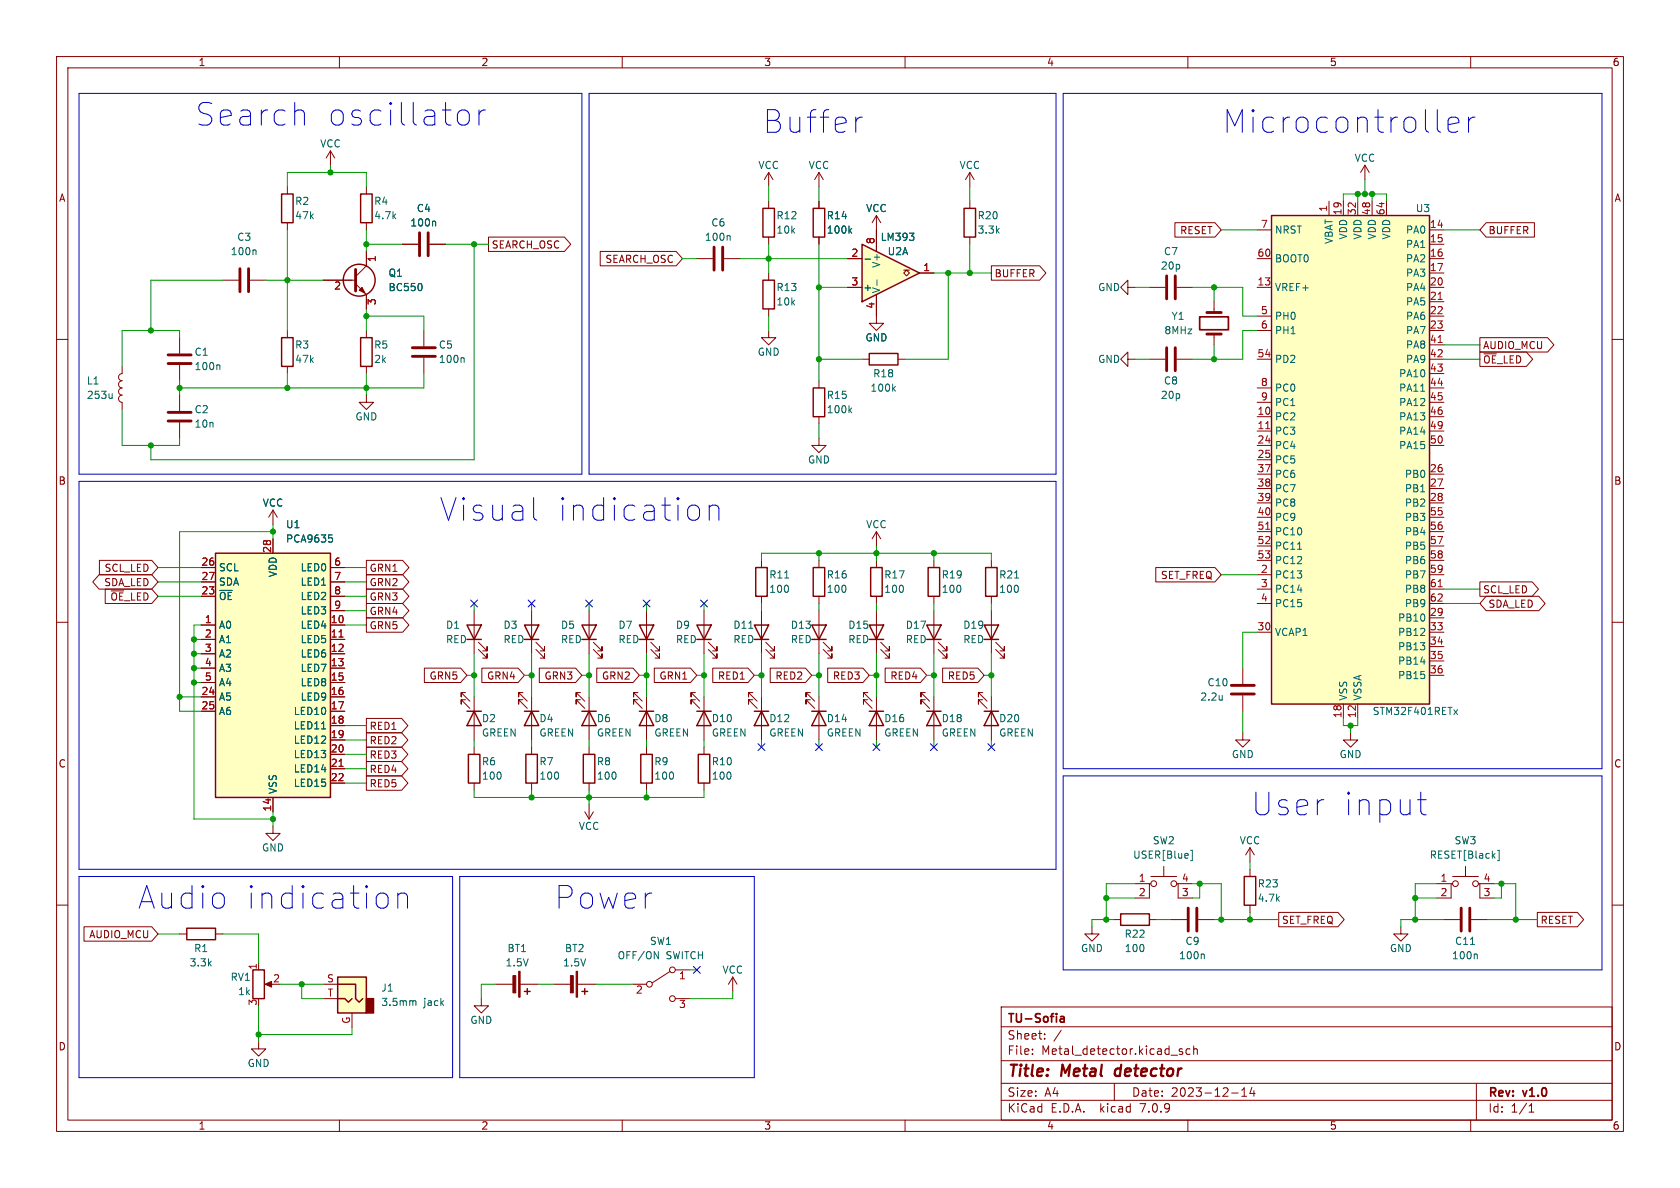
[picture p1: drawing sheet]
<svg xmlns="http://www.w3.org/2000/svg" width="297mm" height="210mm" viewBox="0 0 297 210" stroke-linecap="round" stroke-linejoin="round" font-family="sans-serif">
<g fill="none" stroke="#840000" stroke-width=".18">
<path d="M10 10h277v190h-277zM12 12h273v186h-273zM60 10v2M110 10v2M160 10v2M210 10v2M260 10v2M58.4 26.7l-.7 1.2M58.4 26.7v2.5M58.4 26.7l.8 1.2M144.8 35.6v1.2M154.9 38.1l-.7 1.3"/>
<path d="M154.9 38.1v6.4M154.9 38.1l.8 1.3M171.4 30.5l-.7 1.3M171.4 30.5v2.5M171.4 35.6v1.2M171.4 30.5l.8 1.3M10 60h2M31.7 59.7v2.8M39.4 49.5h2.8M44.2 49.5h2.8M50.8 58.4v1.3M57.1 49.5h5.8"/>
<path d="M62.9 50.2l1.9 1.9v2.5M64.8 44.5v2.5l-1.9 1.9M64.8 58.4v1.3M74.9 58.4v2.8M135.9 58.4v1.3h1.3l-1.3 1.3-1.3-1.3h1.3M144.8 41.9v1.3M154.9 52.1v5.1h1.3l-1.3 1.2-1.2-1.2h1.2M171.4 41.9v1.3M199.4 50.8v-1.3l-1.3 1.3 1.3 1.3v-1.3h1.3M203.2 50.8h2.8M208 50.8h2.8M214.6 53.3v1.9"/>
<path d="M214.6 59.1v1.9M285 60h2M21.6 64.8v1.2a.64 .64 0 0 0-.6 .7 .64 .64 0 0 0 .6 .6 .64 .64 0 0 0-.6 .6 .64 .64 0 0 0 .6 .7 .64 .64 0 0 0-.6 .6 .64 .64 0 0 0 .6 .7 .64 .64 0 0 0-.6 .6 .64 .64 0 0 0 .6 .6v1.3M31.7 64.5v2.8M31.7 69.9v2.7M31.7 74.7v2.8M50.8 64.8v1.2M64.8 69.9v1.2h1.2l-1.2 1.3-1.3-1.3h1.3M64.8 64.8v1.2M74.9 63.2v2.8M144.8 77.5v1.2h1.2l-1.2 1.3-1.3-1.3h1.3M144.8 67.3v1.3"/>
<path d="M144.8 73.7v1.2M152.4 63.5h1.3M158.7 63.5h1.3M199.4 63.5v-1.3l-1.3 1.3 1.3 1.3v-1.3h1.3M203.2 63.5h2.8M208 63.5h2.8M134.6 99.1v1.2M144.8 99.1v1.2M154.9 94v2.5M154.9 99.1v1.2M154.9 94l-.7 1.3M154.9 94l.8 1.3"/>
<path d="M165.1 99.1v1.2M175.3 99.1v1.2M10 110h2M83.8 108v7.6M84.6 114.8l1.5 1.5v-.7v.7h-.8M84.6 113.5l1.5 1.6v-.8v.8h-.8M104.1 108v7.6M104.9 114.8l1.5 1.5v-.7v.7h-.7M104.9 113.5l1.5 1.6v-.8v.8h-.7M114.3 108v7.6M115.1 114.8l1.5 1.5v-.7v.7h-.8M115.1 113.5l1.5 1.6v-.8v.8h-.8"/>
<path d="M124.5 108v7.6M125.2 114.8l1.5 1.5v-.7v.7h-.7M125.2 113.5l1.5 1.6v-.8v.8h-.7M134.6 105.4v1.3M134.6 108v7.6M135.4 114.8l1.5 1.5v-.7v.7h-.8M135.4 113.5l1.5 1.6v-.8v.8h-.8M144.8 105.4v1.3M144.8 108v7.6M145.5 114.8l1.6 1.5v-.7v.7h-.8M145.5 113.5l1.6 1.6v-.8v.8h-.8M154.9 105.4v1.3"/>
<path d="M154.9 108v7.6M155.7 114.8l1.5 1.5v-.7v.7h-.7M155.7 113.5l1.5 1.6v-.8v.8h-.7M165.1 105.4v1.3M165.1 108v7.6M165.9 114.8l1.5 1.5v-.7v.7h-.8M165.9 113.5l1.5 1.6v-.8v.8h-.8M175.3 105.4v1.3M175.3 108v7.6M176 114.8l1.5 1.5v-.7v.7h-.7M176 113.5l1.5 1.6v-.8v.8h-.7M219.7 118.1v2.8"/>
<path d="M285 110h2M82.3 122.4h-.8v.8v-.8l1.6 1.6M82.3 123.7h-.8v.8v-.8l1.6 1.5M83.8 123.2v7.6M83.8 132.1v1.3M83.8 138.4v1.3M92.5 122.4h-.8v.8v-.8l1.5 1.6M92.5 123.7h-.8v.8v-.8l1.5 1.5M94 123.2v7.6M94 132.1v1.3M94 138.4v1.3M102.6 122.4h-.7v.8v-.8l1.5 1.6"/>
<path d="M102.6 123.7h-.7v.8v-.8l1.5 1.5M104.1 123.2v7.6M104.1 132.1v1.3M104.1 138.4v1.3M112.8 122.4h-.8v.8v-.8l1.5 1.6M112.8 123.7h-.8v.8v-.8l1.5 1.5M114.3 123.2v7.6M122.9 122.4h-.7v.8v-.8l1.5 1.6M122.9 123.7h-.7v.8v-.8l1.5 1.5M124.5 123.2v7.6M133.1 122.4h-.8v.8v-.8l1.6 1.6M133.1 123.7h-.8v.8v-.8l1.6 1.5"/>
<path d="M134.6 123.2v7.6M153.4 122.4h-.7v.8v-.8l1.5 1.6M153.4 123.7h-.7v.8v-.8l1.5 1.5M154.9 123.2v7.6M163.6 122.4h-.8v.8v-.8l1.5 1.6M163.6 123.7h-.8v.8v-.8l1.5 1.5M165.1 123.2v7.6M173.7 122.4h-.7v.8v-.8l1.5 1.6M173.7 123.7h-.7v.8v-.8l1.5 1.5M175.3 123.2v7.6M219.7 129.5v1.3h1.3l-1.3 1.3-1.3-1.3h1.3M219.7 122.9v2.8"/>
<path d="M238.8 129.5v1.3h1.2l-1.2 1.3-1.3-1.3h1.3M10 160h2M200.7 156.2h2.5M203.5 156.2h-.3v2.6h-2.5M203.5 154.9h4.5M205.7 153.2v1.7M208 156.2h.3v2.6h2.5M208.3 156.2h2.5M285 160h2M31.7 165.1h1.3M38.1 165.1h1.3M45.7 170.2v1.3"/>
<path d="M47.2 174h1.1M57.1 174h2.6M57.1 176.5h2.6M62.2 179.1v2.5M85.1 176.5v1.3h1.3l-1.3 1.3-1.3-1.3h1.3M87.6 174h3.3M91.9 174h3.3M97.8 174h3.3M102.1 174h3.3M111.8 174h2.5M118.5 171.7l-3.2 2M119.4 176.5h2.5"/>
<path d="M119.4 171.5h2.5M129.5 172.7l-.7 1.3M129.5 172.7v2.6M129.5 172.7l.8 1.3M177 178h108v20h-108zM45.7 184.2v1.2h1.3l-1.3 1.3-1.3-1.3h1.3M60 198v2M110 198v2M160 198v2M177 194.5h108M177 191.5h108M177 187.5h108"/>
<path d="M177 181.5h108M182.5 186.3v.1M182.5 185.5v.1M184.7 183.6v.1M184.7 182.8v.1M187.6 182.1l-1.3 2M197 191.5v3M209 185.5l-.3-.1-.2 .2v.2l.5 .2v.3h-.5M210 198v2M210.4 185.5l-.4-.1-.3 .3v.4l.1 .2h.6M211 185.5l.2-.1 .4 .1 .1 .9M211 184.9v1.5"/>
<path d="M217.7 193.2h1.2M219.5 193.8h.9M219.5 192.7l.5-.4v1.5M221.3 192.2l-.3 1.1h.9M221.7 192.8v1M260 198v2M261 191.5v6.5M270.3 196.6h.9M270.3 195.5l.4-.4v1.5"/>
<circle cx="204" cy="156.2" r=".51"/>
<circle cx="207.5" cy="156.2" r=".51"/>
<circle cx="114.8" cy="174" r=".51"/>
<circle cx="118.9" cy="176.5" r=".51"/>
<circle cx="118.9" cy="171.5" r=".51"/>
</g>
<path d="M197.3 189.1l-.2 .7 .3 .4" fill="none" stroke="#840000" stroke-width=".4"/>
<path d="M212.1 56h5.1v2.3h-5.1zM187.5 179.8h.6v.9M188.1 180l-.5 .1a.29 .29 0 0 0-.2 .3 .29 .29 0 0 0 .2 .3l.5-.1" fill="none" stroke="#840000" stroke-width=".3"/>
<g fill="none" stroke="#840000" stroke-width=".25">
<path d="M143.8 36.8h2v5.1h-2zM170.4 36.8h2.1v5.1h-2.1zM49.8 59.7h2v5.1h-2zM63.8 59.7h2v5.1h-2zM143.8 68.6h2v5.1h-2zM153.7 62.5h5v2h-5zM82.5 110.5h2.6l-1.3 2.5zM82.5 113h2.6M102.9 110.5h2.5l-1.3 2.5zM102.9 113h2.5M113 110.5h2.6l-1.3 2.5zM113 113h2.6"/>
<path d="M123.2 110.5h2.5l-1.2 2.5zM123.2 113h2.5M133.3 110.5h2.6l-1.3 2.5zM133.3 113h2.6M133.6 100.3h2v5.1h-2zM143.5 110.5h2.5l-1.2 2.5zM143.5 113h2.5M143.8 100.3h2v5.1h-2zM153.7 110.5h2.5l-1.3 2.5zM153.7 113h2.5M153.9 100.3h2.1v5.1h-2.1zM163.8 110.5h2.6l-1.3 2.5z"/>
<path d="M163.8 113h2.6M164.1 100.3h2v5.1h-2zM174 110.5h2.5l-1.2 2.5zM174 113h2.5M174.2 100.3h2.1v5.1h-2.1zM82.5 125.7h2.6M82.8 133.4h2v5h-2zM83.8 125.7l1.3 2.6h-2.6zM92.7 125.7h2.5M93 133.4h2v5h-2zM94 125.7l1.2 2.6h-2.5zM102.9 125.7h2.5"/>
<path d="M103.1 133.4h2.1v5h-2.1zM104.1 125.7l1.3 2.6h-2.5zM113 125.7h2.6M114.3 125.7l1.3 2.6h-2.6zM123.2 125.7h2.5M124.5 125.7l1.2 2.6h-2.5zM133.3 125.7h2.6M134.6 125.7l1.3 2.6h-2.6zM153.7 125.7h2.5M154.9 125.7l1.3 2.6h-2.5zM163.8 125.7h2.6M165.1 125.7l1.3 2.6h-2.6z"/>
<path d="M174 125.7h2.5M175.3 125.7l1.2 2.6h-2.5zM33 164.1h5.1v2h-5.1zM44.7 171.5h2v5h-2zM59.7 172.7h5.1v6.4h-5.1zM59.7 176.5h1.3l.6 .7 .6-.7M59.7 174h3.2v2.5l.6 .7 .6-.7M92.7 175.3h1M93.2 174.8v1M102.9 175.3h1M103.4 174.8v1"/>
<circle cx="63.5" cy="49.5" r="2.82"/>
</g>
<g fill="none" stroke="#006464" stroke-width=".18">
<path d="M45.1 44.2l.2 .2v.6M74.5 50.2l.1 .4-.1 .7M150.2 40.7l.4 .5M150.6 40.4l-.5 .5M155 49.5v1M19.8 69.6v.8M19.8 70.3l-.2 .1M38.7 64.5l.2 .2v.6M81.9 63.2l.2 .2v.7M150.2 72.5l.4 .5M150.6 72.1l-.5 .5M157.9 68.7l.4 .5"/>
<path d="M158.3 68.3l-.5 .5M132.4 111.1h.7M138.7 102.2h.7M179.4 102.2h.7M216.1 122.9v.9M216.1 123.6l-.1 .1M210.5 150.3h.3v1.8h-.3M73.2 176.9l.3 .2v.6M115.7 168.2l.7 1.3v-1.3"/>
</g>
<g fill="#840000" stroke="#840000" stroke-width=".18">
<path d="M46.9 174l1.1-.5v1z"/>
<path d="M64 50.8l.5 1-1-.5z"/>
<path d="M101.9 171.7h.2v4.6h-.2z"/>
<path d="M100.8 172.5h.5v3h-.5z"/>
<path d="M91.7 171.7h.2v4.6h-.2z"/>
<path d="M90.7 172.5h.5v3h-.5z"/>
</g>
<path d="M59.7 172.7h5.1v6.4h-5.1z" fill="#ffffc2" stroke="#ffffc2" stroke-width=".18"/>
<path d="M64.8 176.5h1.2v2.6h-1.2z" fill="#840000" stroke="#840000" stroke-width=".25"/>
<g fill="none" stroke="#840000" stroke-width=".51">
<path d="M42.4 47.5v4.1M43.9 47.5v4.1M62.9 47.6v3.8M206.2 48.8v4M207.8 48.8v4M213.4 59.1h2.5M213.4 55.2h2.5M29.7 62.7h4.1M29.7 64.3h4.1M29.7 72.9h4.1M29.7 74.4h4.1M72.9 63h4.1"/>
<path d="M72.9 61.5h4.1M206.2 61.5v4M207.8 61.5v4M217.7 122.7h4M217.7 121.2h4"/>
</g>
<path d="M152.4 43.2l10.2 5.1-10.2 5z" fill="#ffffc2"/>
<g fill="none" stroke="#840000" stroke-width=".25">
<path d="M49.8 34.3h2v5.1h-2zM63.8 34.3h2v5.1h-2zM134.9 36.8h2v5.1h-2zM224.8 38.1h27.9v86.4h-27.9zM134.9 49.5h2v5.1h-2zM152.4 43.2l10.2 5.1-10.2 5zM38.1 97.8h20.3v43.2h-20.3zM92.7 110.5h2.5l-1.2 2.5zM92.7 113h2.5M113.3 133.4h2v5h-2zM123.4 133.4h2.1v5h-2.1zM143.5 125.7h2.5"/>
<path d="M144.8 125.7l1.2 2.6h-2.5zM220 154.9h2v5.1h-2zM198.1 161.5h5.1v2.1h-5.1z"/>
</g>
<g fill="none" stroke="#840000" stroke-width=".18">
<path d="M50.8 33v1.3M50.8 39.4v1.2M64.8 33v1.3M64.8 39.4v1.2M135.9 30.5v2.5M135.9 35.6v1.2M135.9 30.5l-.8 1.3M135.9 30.5l.8 1.3M144.8 30.5l-.8 1.3M144.8 30.5v2.5M144.8 35.6v1.2M144.8 30.5l.7 1.3"/>
<path d="M207.7 39.4h7.1l1.1 1.2-1.1 1.3h-7.1zM234.9 35.6v2.5M237.5 35.6v2.5M240 35.6v2.5M241.3 29.2l-.8 1.3M241.3 29.2v2.6M241.3 29.2l.8 1.3M242.6 35.6v2.5M245.1 35.6v2.5M262.7 39.4h8.6v2.5h-8.6l-1.1-1.3zM57.1 49.5h5.1M64.8 44.5v2.5"/>
<path d="M64.8 52.1v2.5M71.1 43.2h2.8M75.9 43.2h2.8M86.4 41.9h13.4l1.1 1.3-1.1 1.3h-13.4zM106.1 44.4h13.4l1.1 1.3-1.1 1.3h-13.4zM123.2 45.7h2.8M128 45.7h2.8M135.9 41.9v1.3M135.9 48.3v1.2M135.9 54.6v1.3M144.8 41.9v1.3M149.9 45.7h2.5"/>
<path d="M149.9 50.8h2.5M154.9 40.6v3.9M154.9 52.1v3.8M159.8 47.8h.5l-.5 .5 .5 .5 .5-.5-.5-.5h.5M162.6 48.3h2.5M175.3 47h8.5l1.1 1.3-1.1 1.2h-8.5zM222.2 45.7h2.6M222.2 50.8h2.6M222.2 40.6h2.6M222.2 55.9h2.6M222.2 58.4h2.6M252.7 48.3h2.6"/>
<path d="M252.7 45.7h2.6M252.7 50.8h2.6M252.7 40.6h2.6M252.7 43.2h2.6M252.7 53.3h2.6M252.7 55.9h2.6M252.7 58.4h2.6M261.6 59.7h12l1.1 1.3-1.1 1.2h-12zM222.2 73.7h2.6M222.2 76.2h2.6M222.2 78.7h2.6M222.2 63.5h2.6"/>
<path d="M222.2 68.6h2.6M222.2 71.1h2.6M252.7 73.7h2.6M252.7 76.2h2.6M252.7 78.7h2.6M252.7 61h2.6M252.7 63.5h2.6M252.7 66h2.6M252.7 68.6h2.6M252.7 71.1h2.6M261.6 62.2h8.2l1.2 1.3-1.2 1.3h-8.2zM17.6 99.1h9.2l1.1 1.2-1.1 1.3h-9.2z"/>
<path d="M48.3 90.2l-.8 1.2M48.3 90.2v2.5M48.3 95.3v2.5M48.3 90.2l.7 1.2M64.8 99.1h6.4l1.1 1.2-1.1 1.3h-6.4zM222.2 81.3h2.6M222.2 83.8h2.6M222.2 86.4h2.6M222.2 88.9h2.6M222.2 91.4h2.6M222.2 94h2.6M222.2 96.5h2.6"/>
<path d="M222.2 99.1h2.6M252.7 83.8h2.6M252.7 86.4h2.6M252.7 88.9h2.6M252.7 91.4h2.6M252.7 94h2.6M252.7 96.5h2.6M252.7 99.1h2.6M17.5 101.6h9.3l1.1 1.3-1.1 1.2h-9.3l-1.1-1.2zM18.6 104.1h8.2l1.1 1.3-1.1 1.3h-8.2zM35.6 110.5h2.5M35.6 113h2.5"/>
<path d="M35.6 115.6h2.5M35.6 118.1h2.5M35.6 105.4h2.5M35.6 100.3h2.5M35.6 102.9h2.5M58.4 110.5h2.6M58.4 113h2.6M58.4 115.6h2.6M58.4 118.1h2.6M58.4 105.4h2.6M58.4 100.3h2.6M58.4 102.9h2.6"/>
<path d="M58.4 108h2.6M64.8 106.7h6.4l1.1 1.3-1.1 1.2h-6.4zM64.8 109.2h6.4l1.1 1.3-1.1 1.3h-6.4zM64.8 104.1h6.4l1.1 1.3-1.1 1.3h-6.4zM64.8 101.6h6.4l1.1 1.3-1.1 1.2h-6.4zM75 118.1h6.4l1.1 1.3-1.1 1.3h-6.4zM85.2 118.1h6.4l1.1 1.3-1.1 1.3h-6.4zM94 108v7.6M94.7 114.8l1.6 1.5v-.7v.7h-.8M94.7 113.5l1.6 1.6v-.8v.8h-.8M95.3 118.1h6.5l1.1 1.3-1.1 1.3h-6.5zM105.5 118.1h6.4l1.1 1.3-1.1 1.3h-6.4z"/>
<path d="M115.7 118.1h6.4l1.1 1.3-1.1 1.3h-6.4zM126 118.1h6.2l1.1 1.3-1.1 1.3h-6.2zM136.2 118.1h6.2l1.1 1.3-1.1 1.3h-6.2zM146.3 118.1h6.3l1.1 1.3-1.1 1.3h-6.3zM156.5 118.1h6.2l1.1 1.3-1.1 1.3h-6.2zM166.6 118.1h6.3l1.1 1.3-1.1 1.3h-6.3zM204.3 100.3h10.5l1.1 1.3-1.1 1.3h-10.5zM222.2 101.6h2.6M222.2 104.1h2.6M222.2 111.8h2.6M222.2 106.7h2.6M252.7 101.6h2.6"/>
<path d="M252.7 109.2h2.6M252.7 104.1h2.6M252.7 111.8h2.6M252.7 114.3h2.6M252.7 116.8h2.6M252.7 119.4h2.6M252.7 106.7h2.6M261.6 102.9h9.3l1.1 1.2-1.1 1.3h-9.3zM262.7 105.4h9.3l1.2 1.3-1.2 1.3h-9.3l-1.1-1.3zM35.6 120.7h2.5M35.6 123.2h2.5M35.6 125.7h2.5"/>
<path d="M58.4 120.7h2.6M58.4 123.2h2.6M58.4 125.7h2.6M58.4 128.3h2.6M58.4 130.8h2.6M58.4 133.4h2.6M58.4 135.9h2.6M58.4 138.4h2.6M64.8 127h6.2l1.1 1.3-1.1 1.2h-6.2zM64.8 137.2h6.2l1.1 1.2-1.1 1.3h-6.2zM64.8 134.6h6.2l1.1 1.3-1.1 1.3h-6.2zM64.8 129.5h6.2l1.1 1.3-1.1 1.3h-6.2z"/>
<path d="M64.8 132.1h6.2l1.1 1.3-1.1 1.2h-6.2zM114.3 132.1v1.3M114.3 138.4v1.3M124.5 132.1v1.3M124.5 138.4v1.3M143.3 122.4h-.8v.8v-.8l1.5 1.6M143.3 123.7h-.8v.8v-.8l1.5 1.5M144.8 123.2v7.6M237.5 124.5v2.5M240 124.5v2.5M48.3 146.1v1.2h1.2l-1.2 1.3-1.3-1.3h1.3M48.3 141v2.5"/>
<path d="M103.4 143.5l.7 1.3M104.1 142.2v2.6M104.9 143.5l-.8 1.3M221 149.9v2.5M221 153.7v1.2M221 149.9l-.8 1.2M221 149.9l.7 1.2M254 156.2h2.5M256.8 156.2h-.3v2.6h-2.5M256.8 154.9h4.6M259.1 153.2v1.7M261.4 156.2h.2v2.6h2.6"/>
<path d="M261.6 156.2h2.6M14.9 163.8h11.9l1.1 1.3-1.1 1.3h-11.9zM193 163.8v1.3h1.3l-1.3 1.3-1.2-1.3h1.2M196.8 162.6h1.3M203.2 162.6h1.3M207 162.6h2.8M211.8 162.6h2.8M221 160v1.3M226.1 161.3h10.4l1.1 1.3-1.1 1.2h-10.4zM247.6 163.8v1.3h1.3l-1.3 1.3-1.2-1.3h1.2M255.3 162.6h2.8M260.1 162.6h2.8"/>
<path d="M271.8 161.3h7.1l1.1 1.3-1.1 1.2h-7.1z"/>
<circle cx="257.3" cy="156.2" r=".51"/>
<circle cx="260.9" cy="156.2" r=".51"/>
</g>
<g fill="none" stroke="#006464" stroke-width=".18">
<path d="M76.8 39.1l.2 .2v.6M74.5 50.2l.1 .4-.1 .7M128.9 41.6l.2 .2v.7M150.2 40.7l.4 .5M150.6 40.4l-.5 .5M152.9 45.8h1M155 49.5v1M160.8 41.2h.8l-.5 .5M161.5 41.8v.6M251.2 69.2h.7M58.1 94.6h.6M58.5 95l.3 .3v.3l-.3 .2"/>
<path d="M229.4 97.1h.7M56.8 128.8h.8M257 125.5l.7 .8M257.7 125.5l-.7 .8M264.7 150.3h.3v1.8h-.3M212.7 168.6l.2 .2v.7M260 166.9h.7M261 168.6l.2 .2v.7"/>
</g>
<g fill="#ffffc2" stroke="#ffffc2" stroke-width=".18">
<path d="M224.8 38.1h27.9v86.4h-27.9z"/>
<path d="M38.1 97.8h20.3v43.2h-20.3z"/>
</g>
<path d="M254.2 52.9h.8M223.8 75.8h.7M254.2 60.5h.8M223.8 93.6h.7M59.9 112.6h.8M254.2 103.7h.8M59.9 135.5h.8" fill="none" stroke="#a90000" stroke-width=".18"/>
<path d="M74.2 41.1v4.1M75.7 41.1v4.1M126.2 43.7v4.1M127.8 43.7v4.1M210.1 160.5v4.1M211.6 160.5v4.1M258.3 160.5v4.1M259.8 160.5v4.1" fill="none" stroke="#840000" stroke-width=".51"/>
<g fill="none" stroke="#0000c2" stroke-width=".18">
<path d="M14 16.5h88.9v67.3h-88.9zM53.2 19.4l.4 .2 .2 .4v2.1M81.2 19.6a1.09 1.09 0 0 1 1.8 .6v1.2a1.09 1.09 0 0 1-1.8 .5M84.7 19.4v2.7M85.8 19.4a1.02 1.02 0 0 0-1.1 .8M104.1 16.5h82.6v67.3h-82.6zM188 16.5h95.2v119.4h-95.2zM152.4 20.7a1.02 1.02 0 0 0-1.1 .8M254.3 23.2l.4 .2M256 22l1.9-.3v-.4l-.2-.4-.4-.2h-.7l-.4 .2-.2 .4v1.5l.2 .4 .4 .2h.7l.4-.2M259.6 20.7v2.7M260.8 20.7a1.02 1.02 0 0 0-1.2 .8"/>
<path d="M14 85.1h172.7v68.6h-172.7zM94.3 88v3.4l.2 .4 .4 .2M122.9 89.3l.6 .4 .2 .4v1.1l-.2 .4-.6 .4M125.4 89.7a.99 .99 0 0 1 1.7 .2v2.1M125.4 89.3v2.7M188 137.2h95.2v34.3h-95.2zM14 154.9h66v35.6h-66zM67.8 157.9l.6 .4 .2 .3v1.2l-.4 .6-.4 .1M70.3 158.3a.99 .99 0 0 1 1.7 .1v2.1M70.3 157.9v2.6M81.3 154.9h52v35.6h-52zM250.6 141.4h1.5"/>
<path d="M251.2 140v3.5l.2 .3 .3 .2h.4"/>
</g>
<g fill="none" stroke="#009600" stroke-width=".18">
<path d="M50.8 33v-2.5h14v2.5M58.4 29.2v1.3M135.9 33v2.6M144.8 33v2.6M171.4 33v2.6M237.5 35.6v-1.3h7.6v1.3M240 34.3v1.3M241.3 31.8v2.5M242.6 34.3v1.3M31.7 59.7v-1.3h-10.1v6.4M39.4 49.5h-12.7v8.9M47 49.5h10.1"/>
<path d="M50.8 40.6v17.8M64.8 43.2h6.3M64.8 40.6v3.9M64.8 54.6v3.8M64.8 55.9h10.1v2.5M78.7 43.2h7.7M83.8 43.2v38.1h-57.1v-2.6M120.6 45.7h2.6M130.8 45.7h19.1M135.9 43.2v5.1M135.9 55.9v2.5M144.8 43.2v24.1"/>
<path d="M144.8 50.8h5.1M165.1 48.3h10.2M167.6 48.3v15.2h-7.6M171.4 43.2v5.1M200.7 50.8h2.5M210.8 50.8h8.9v5.1h2.5M214.6 50.8v2.5M215.9 40.6h6.3M222.2 58.4h-2.5v5.1h-8.9M255.3 40.6h6.3M21.6 72.4v6.3h10.1v-1.2M31.7 67.3v2.6"/>
<path d="M50.8 66v2.6M64.8 66v3.9M74.9 66v2.6h-43.2M144.8 74.9v2.6M144.8 63.5h7.6M200.7 63.5h2.5M214.6 61v2.5M255.3 63.5h6.3M255.3 61h6.3M48.3 92.7v2.6M48.3 94h-16.6v31.7h3.9M134.6 99.1v-1.3h40.7v1.3"/>
<path d="M144.8 97.8v1.3M154.9 96.5v2.6M165.1 97.8v1.3M27.9 100.3h7.7M27.9 105.4h7.7M27.9 102.9h7.7M34.3 113h1.3M34.3 115.6h1.3M34.3 118.1h1.3M35.6 110.5h-1.3v34.3h14M61 110.5h3.8M61 108h3.8"/>
<path d="M61 100.3h3.8M61 105.4h3.8M61 102.9h3.8M82.5 119.4h1.3M83.8 106.7v1.3M83.8 115.6v7.6M92.7 119.4h1.3M94 106.7v1.3M94 115.6v7.6M102.9 119.4h1.2M104.1 106.7v1.3M104.1 115.6v7.6"/>
<path d="M113 119.4h1.3M114.3 106.7v1.3M114.3 115.6v7.6M123.2 119.4h1.3M124.5 106.7v1.3M124.5 115.6v7.6M133.3 119.4h1.3M134.6 106.7v1.3M134.6 115.6v7.6M143.5 119.4h1.3M144.8 106.7v1.3M144.8 115.6v7.6"/>
<path d="M153.7 119.4h1.2M154.9 106.7v1.3M154.9 115.6v7.6M163.8 119.4h1.3M165.1 106.7v1.3M165.1 115.6v7.6M174 119.4h1.3M175.3 106.7v1.3M175.3 115.6v7.6M215.9 101.6h6.3M222.2 111.8h-2.5v6.3M255.3 106.7h6.3"/>
<path d="M255.3 104.1h6.3M31.7 123.2h3.9M34.3 120.7h1.3M61 133.4h3.8M61 135.9h3.8M61 128.3h3.8M61 130.8h3.8M61 138.4h3.8M83.8 139.7v1.3h40.7v-1.3M83.8 130.8v1.3M94 130.8v1.3M94 139.7v1.3"/>
<path d="M104.1 130.8v1.3M104.1 139.7v2.5M114.3 130.8v1.3M114.3 139.7v1.3M124.5 130.8v1.3M134.6 130.8v1.3M144.8 130.8v1.3M154.9 130.8v1.3M165.1 130.8v1.3M175.3 130.8v1.3M219.7 125.7v3.8M237.5 127v1.3h2.5v-1.3"/>
<path d="M238.8 128.3v1.2M48.3 143.5v2.6M195.6 158.8h5.1M200.7 156.2h-5.1v6.4M210.8 156.2h5.1v6.4M212.1 156.2v2.6h-1.3M221 152.4v1.3M250.2 158.8h3.8M254 156.2h-3.8v6.4M264.2 156.2h3.8v6.4M265.4 156.2v2.6h-1.2M27.9 165.1h3.8"/>
<path d="M39.4 165.1h6.3v5.1M45.7 177.8v6.4M49.5 174h7.6M53.3 174v2.5h3.8M87.6 174h-2.5v2.5M95.2 174h2.6M105.4 174h6.4M121.9 171.5h1.3M129.5 175.3v1.2h-7.6M196.8 162.6h-3.8v1.2M204.5 162.6h2.5M214.6 162.6h11.5"/>
<path d="M221 161.3v1.3M255.3 162.6h-7.7v1.2M262.9 162.6h8.9M62.2 181.6v1.3h-16.5"/>
</g>
<g fill="none" stroke="#000084" stroke-width=".18">
<path d="M83.2 106.1l1.2 1.2M84.4 106.1l-1.2 1.2M93.4 106.1l1.2 1.2M94.6 106.1l-1.2 1.2M103.5 106.1l1.2 1.2M104.7 106.1l-1.2 1.2M113.7 106.1l1.2 1.2M114.9 106.1l-1.2 1.2M123.9 106.1l1.2 1.2M125.1 106.1l-1.2 1.2M134 131.5l1.2 1.2M135.2 131.5l-1.2 1.2"/>
<path d="M144.2 131.5l1.2 1.2M145.4 131.5l-1.2 1.2M154.3 131.5l1.2 1.2M155.5 131.5l-1.2 1.2M164.5 131.5l1.2 1.2M165.7 131.5l-1.2 1.2M174.7 131.5l1.2 1.2M175.9 131.5l-1.2 1.2M122.6 170.8l1.2 1.3M123.8 170.8l-1.2 1.3"/>
</g>
<g fill="#009600" stroke="#009600" stroke-width=".18">
<circle cx="53.3" cy="174" r=".46"/>
<circle cx="45.7" cy="182.9" r=".46"/>
<circle cx="48.3" cy="144.8" r=".46"/>
<circle cx="34.3" cy="115.6" r=".46"/>
<circle cx="31.7" cy="123.2" r=".46"/>
<circle cx="34.3" cy="113" r=".46"/>
<circle cx="34.3" cy="118.1" r=".46"/>
<circle cx="104.1" cy="141" r=".46"/>
<circle cx="114.3" cy="141" r=".46"/>
<circle cx="94" cy="141" r=".46"/>
<circle cx="26.7" cy="78.7" r=".46"/>
<circle cx="31.7" cy="68.6" r=".46"/>
<circle cx="26.7" cy="58.4" r=".46"/>
<circle cx="50.8" cy="49.5" r=".46"/>
<circle cx="64.8" cy="55.9" r=".46"/>
<circle cx="83.8" cy="43.2" r=".46"/>
<circle cx="50.8" cy="68.6" r=".46"/>
<circle cx="64.8" cy="68.6" r=".46"/>
<circle cx="64.8" cy="43.2" r=".46"/>
<circle cx="58.4" cy="30.5" r=".46"/>
<circle cx="171.4" cy="48.3" r=".46"/>
<circle cx="214.6" cy="50.8" r=".46"/>
<circle cx="214.6" cy="63.5" r=".46"/>
<circle cx="144.8" cy="50.8" r=".46"/>
<circle cx="167.6" cy="48.3" r=".46"/>
<circle cx="195.6" cy="158.8" r=".46"/>
<circle cx="212.1" cy="156.2" r=".46"/>
<circle cx="241.3" cy="34.3" r=".46"/>
<circle cx="240" cy="34.3" r=".46"/>
<circle cx="242.6" cy="34.3" r=".46"/>
<circle cx="154.9" cy="97.8" r=".46"/>
<circle cx="165.1" cy="97.8" r=".46"/>
<circle cx="135.9" cy="45.7" r=".46"/>
<circle cx="221" cy="162.6" r=".46"/>
<circle cx="215.9" cy="162.6" r=".46"/>
<circle cx="195.6" cy="162.6" r=".46"/>
<circle cx="238.8" cy="128.3" r=".46"/>
<circle cx="250.2" cy="162.6" r=".46"/>
<circle cx="268" cy="162.6" r=".46"/>
<circle cx="250.2" cy="158.8" r=".46"/>
<circle cx="265.4" cy="156.2" r=".46"/>
<circle cx="48.3" cy="94" r=".46"/>
<circle cx="124.5" cy="119.4" r=".46"/>
<circle cx="114.3" cy="119.4" r=".46"/>
<circle cx="154.9" cy="119.4" r=".46"/>
<circle cx="134.6" cy="119.4" r=".46"/>
<circle cx="165.1" cy="119.4" r=".46"/>
<circle cx="175.3" cy="119.4" r=".46"/>
<circle cx="144.8" cy="97.8" r=".46"/>
<circle cx="144.8" cy="119.4" r=".46"/>
<circle cx="144.8" cy="63.5" r=".46"/>
<circle cx="104.1" cy="119.4" r=".46"/>
<circle cx="94" cy="119.4" r=".46"/>
<circle cx="83.8" cy="119.4" r=".46"/>
<circle cx="34.3" cy="120.7" r=".46"/>
</g>
<g font-size="5.6" fill="#0000c2">
<text x="34.3" y="22.6">Search</text>
<text x="57.4" y="22.6">oscillator</text>
<text x="134.6" y="23.9">Buffer</text>
<text x="215.9" y="23.9">Microcontroller</text>
<text x="77.5" y="92.5">Visual</text>
<text x="98.1" y="92.5">indication</text>
<text x="221" y="144.5">User</text>
<text x="237" y="144.5">input</text>
<text x="24.1" y="161">Audio</text>
<text x="43" y="161">indication</text>
<text x="97.8" y="161">Power</text>
</g>
<g font-size="2.8" fill="#840000">
<text x="178" y="190.9">Title:</text>
<text x="187.7" y="190.9">Metal</text>
<text x="198" y="190.9">detector</text>
</g>
<g font-size="2.1" fill="#840000">
<text x="178" y="184">Sheet:</text>
<text x="178" y="181.2">TU-Sofia</text>
<text x="178" y="186.7">File:</text>
<text x="184.1" y="186.7">Metal_detector.kicad_sch</text>
<text x="178" y="196.9">KiCad</text>
<text x="178" y="194.1">Size:</text>
<text x="184.7" y="194.1">A4</text>
<text x="185.7" y="196.9">E.D.A.</text>
<text x="194.6" y="196.9">kicad</text>
<text x="200" y="194.1">Date:</text>
<text x="201.8" y="196.9">7.0.9</text>
<text x="207" y="194.1">2023-12-14</text>
<text x="263" y="194.3">Rev:</text>
<text x="263" y="196.9">Id:</text>
<text x="267.1" y="196.9">1/1</text>
<text x="269.4" y="194.3">v1.0</text>
</g>
<g font-size="1.8" fill="#840000">
<text x="35" y="11.9">1</text>
<text x="85" y="11.9">2</text>
<text x="135" y="11.9">3</text>
<text x="185" y="11.9">4</text>
<text x="235" y="11.9">5</text>
<text x="285" y="11.9">6</text>
<text x="10.3" y="35.9">A</text>
<text x="285.3" y="35.9">A</text>
<text x="208.5" y="41.6">RESET</text>
<text x="263.1" y="41.6">BUFFER</text>
<text x="86.8" y="44.1">SEARCH_OSC</text>
<text x="106.9" y="46.7">SEARCH_OSC</text>
<text x="175.7" y="49.2">BUFFER</text>
<text x="262.1" y="64.5">~{OE}_LED</text>
<text x="262.1" y="61.9">AUDIO_MCU</text>
<text x="10.3" y="85.9">B</text>
<text x="285.3" y="85.9">B</text>
<text x="18.4" y="101.3">SCL_LED</text>
<text x="65.2" y="101.3">GRN1</text>
<text x="18.3" y="103.8">SDA_LED</text>
<text x="19.4" y="106.4">~{OE}_LED</text>
<text x="65.2" y="106.4">GRN3</text>
<text x="65.2" y="103.8">GRN2</text>
<text x="205.1" y="102.6">SET_FREQ</text>
<text x="262.1" y="105.1">SCL_LED</text>
<text x="263.1" y="107.6">SDA_LED</text>
<text x="65.2" y="108.9">GRN4</text>
<text x="65.2" y="111.4">GRN5</text>
<text x="75.8" y="120.3">GRN5</text>
<text x="86" y="120.3">GRN4</text>
<text x="96.2" y="120.3">GRN3</text>
<text x="106.3" y="120.3">GRN2</text>
<text x="116.5" y="120.3">GRN1</text>
<text x="126.8" y="120.3">RED1</text>
<text x="137" y="120.3">RED2</text>
<text x="147.1" y="120.3">RED3</text>
<text x="157.3" y="120.3">RED4</text>
<text x="167.5" y="120.3">RED5</text>
<text x="65.2" y="129.2">RED1</text>
<text x="65.2" y="131.8">RED2</text>
<text x="10.3" y="135.9">C</text>
<text x="65.2" y="136.8">RED4</text>
<text x="65.2" y="134.3">RED3</text>
<text x="285.3" y="135.9">C</text>
<text x="65.2" y="139.4">RED5</text>
<text x="15.7" y="166.1">AUDIO_MCU</text>
<text x="226.5" y="163.5">SET_FREQ</text>
<text x="272.3" y="163.5">RESET</text>
<text x="10.3" y="185.9">D</text>
<text x="285.3" y="185.9">D</text>
<text x="35" y="199.9">1</text>
<text x="85" y="199.9">2</text>
<text x="135" y="199.9">3</text>
<text x="185" y="199.9">4</text>
<text x="235" y="199.9">5</text>
<text x="285" y="199.9">6</text>
</g>
<g font-size="1.8" fill="#006464">
<text x="56.5" y="26.3">VCC</text>
<text x="239.4" y="28.8">VCC</text>
<text x="134" y="30.1">VCC</text>
<text x="142.9" y="30.1">VCC</text>
<text x="169.5" y="30.1">VCC</text>
<text x="52.1" y="36.4">R2</text>
<text x="52.1" y="39">47k</text>
<text x="66" y="36.4">R4</text>
<text x="66" y="39">4.7k</text>
<text x="72.4" y="40.2">100n</text>
<text x="73.6" y="37.7">C4</text>
<text x="125.7" y="40.2">C6</text>
<text x="137.2" y="41.5">10k</text>
<text x="137.2" y="39">R12</text>
<text x="146.1" y="39">R14</text>
<text x="146.1" y="41.5">100k</text>
<text x="153" y="37.7">VCC</text>
<text x="172.7" y="41.5">3.3k</text>
<text x="172.7" y="39">R20</text>
<text x="225.3" y="41.5">NRST</text>
<text x="248.5" y="41.5">PA0</text>
<text x="250.2" y="37.7">U3</text>
<text x="40.7" y="45.3">100n</text>
<text x="41.8" y="42.8">C3</text>
<text x="124.5" y="42.8">100n</text>
<text x="155.6" y="42.8">LM393</text>
<text x="155.8" y="47.4" transform="rotate(-90 155.8 47.4)">V+</text>
<text x="156.8" y="45.3">U2A</text>
<text x="205.1" y="47.9">20p</text>
<text x="205.7" y="45.3">C7</text>
<text x="225.3" y="46.6">BOOT0</text>
<text x="235.8" y="43.2" transform="rotate(-90 235.8 43.2)">VBAT</text>
<text x="238.4" y="42.4" transform="rotate(-90 238.4 42.4)">VDD</text>
<text x="240.9" y="42.4" transform="rotate(-90 240.9 42.4)">VDD</text>
<text x="243.4" y="42.4" transform="rotate(-90 243.4 42.4)">VDD</text>
<text x="246" y="42.4" transform="rotate(-90 246 42.4)">VDD</text>
<text x="248.5" y="44">PA1</text>
<text x="248.5" y="46.6">PA2</text>
<text x="68.6" y="51.7">BC550</text>
<text x="68.6" y="49.1">Q1</text>
<text x="137.2" y="51.7">R13</text>
<text x="152.5" y="51.7">+</text>
<text x="155.8" y="51.9" transform="rotate(-90 155.8 51.9)">V-</text>
<text x="194" y="51.7">GND</text>
<text x="225.3" y="51.7">VREF+</text>
<text x="248.5" y="49.1">PA3</text>
<text x="248.5" y="51.7">PA4</text>
<text x="137.2" y="54.2">10k</text>
<text x="205.7" y="59.3">8MHz</text>
<text x="207" y="56.7">Y1</text>
<text x="225.3" y="56.7">PH0</text>
<text x="225.3" y="59.3">PH1</text>
<text x="248.5" y="54.2">PA5</text>
<text x="248.5" y="56.7">PA6</text>
<text x="248.5" y="59.3">PA7</text>
<text x="34.3" y="63.1">C1</text>
<text x="34.3" y="65.6">100n</text>
<text x="52.1" y="61.8">R3</text>
<text x="52.1" y="64.4">47k</text>
<text x="66" y="61.8">R5</text>
<text x="66" y="64.4">2k</text>
<text x="77.5" y="61.8">C5</text>
<text x="77.5" y="64.4">100n</text>
<text x="133.9" y="63.1">GND</text>
<text x="152.9" y="60.6">GND</text>
<text x="194" y="64.4">GND</text>
<text x="225.3" y="64.4">PD2</text>
<text x="248.5" y="61.8">PA8</text>
<text x="248.5" y="64.4">PA9</text>
<text x="15.2" y="70.7">253u</text>
<text x="15.2" y="68.2">L1</text>
<text x="146.1" y="70.7">R15</text>
<text x="153.8" y="69.4">100k</text>
<text x="154.3" y="66.9">R18</text>
<text x="205.1" y="70.7">20p</text>
<text x="205.7" y="68.2">C8</text>
<text x="225.3" y="69.4">PC0</text>
<text x="225.3" y="72">PC1</text>
<text x="247.2" y="66.9">PA10</text>
<text x="247.2" y="69.4">PA11</text>
<text x="247.2" y="72">PA12</text>
<text x="34.3" y="73.3">C2</text>
<text x="34.3" y="75.8">10n</text>
<text x="62.7" y="74.5">GND</text>
<text x="146.1" y="73.3">100k</text>
<text x="225.3" y="74.5">PC2</text>
<text x="225.3" y="77.1">PC3</text>
<text x="247.2" y="74.5">PA13</text>
<text x="247.2" y="77.1">PA14</text>
<text x="142.7" y="82.1">GND</text>
<text x="225.3" y="79.6">PC4</text>
<text x="225.3" y="82.1">PC5</text>
<text x="247.2" y="79.6">PA15</text>
<text x="46.3" y="89.8">VCC</text>
<text x="225.3" y="84.7">PC6</text>
<text x="225.3" y="87.2">PC7</text>
<text x="225.3" y="89.8">PC8</text>
<text x="248.3" y="84.7">PB0</text>
<text x="248.3" y="87.2">PB1</text>
<text x="248.3" y="89.8">PB2</text>
<text x="50.5" y="93.6">U1</text>
<text x="153" y="93.6">VCC</text>
<text x="225.3" y="92.3">PC9</text>
<text x="225.3" y="94.8">PC10</text>
<text x="248.3" y="92.3">PB3</text>
<text x="248.3" y="94.8">PB4</text>
<text x="38.6" y="101.2">SCL</text>
<text x="50.5" y="96.1">PCA9635</text>
<text x="53.1" y="101.2">LED0</text>
<text x="225.3" y="97.4">PC11</text>
<text x="225.3" y="99.9">PC12</text>
<text x="248.3" y="97.4">PB5</text>
<text x="248.3" y="99.9">PB6</text>
<text x="38.6" y="106.3">~{OE}</text>
<text x="38.6" y="103.7">SDA</text>
<text x="49.1" y="102.1" transform="rotate(-90 49.1 102.1)">VDD</text>
<text x="53.1" y="103.7">LED1</text>
<text x="53.1" y="106.3">LED2</text>
<text x="135.9" y="105">100</text>
<text x="135.9" y="102.5">R11</text>
<text x="146.1" y="105">100</text>
<text x="146.1" y="102.5">R16</text>
<text x="156.2" y="105">100</text>
<text x="156.2" y="102.5">R17</text>
<text x="166.4" y="105">100</text>
<text x="166.4" y="102.5">R19</text>
<text x="176.5" y="105">100</text>
<text x="176.5" y="102.5">R21</text>
<text x="225.3" y="102.5">PC13</text>
<text x="225.3" y="105">PC14</text>
<text x="225.3" y="107.5">PC15</text>
<text x="248.3" y="102.5">PB7</text>
<text x="248.3" y="105">PB8</text>
<text x="248.3" y="107.5">PB9</text>
<text x="38.6" y="111.4">A0</text>
<text x="38.6" y="113.9">A1</text>
<text x="53.1" y="111.4">LED4</text>
<text x="53.1" y="113.9">LED5</text>
<text x="53.1" y="108.8">LED3</text>
<text x="78.7" y="111.4">D1</text>
<text x="78.7" y="113.9">RED</text>
<text x="88.9" y="111.4">D3</text>
<text x="88.9" y="113.9">RED</text>
<text x="99.1" y="111.4">D5</text>
<text x="99.1" y="113.9">RED</text>
<text x="109.2" y="111.4">D7</text>
<text x="109.2" y="113.9">RED</text>
<text x="119.4" y="111.4">D9</text>
<text x="119.4" y="113.9">RED</text>
<text x="129.5" y="111.4">D11</text>
<text x="129.5" y="113.9">RED</text>
<text x="139.7" y="111.4">D13</text>
<text x="139.7" y="113.9">RED</text>
<text x="149.9" y="111.4">D15</text>
<text x="149.9" y="113.9">RED</text>
<text x="160" y="111.4">D17</text>
<text x="160" y="113.9">RED</text>
<text x="170.2" y="111.4">D19</text>
<text x="170.2" y="113.9">RED</text>
<text x="225.3" y="112.6">VCAP1</text>
<text x="247.1" y="110.1">PB10</text>
<text x="247.1" y="112.6">PB12</text>
<text x="38.6" y="116.4">A2</text>
<text x="38.6" y="119">A3</text>
<text x="53.1" y="116.4">LED6</text>
<text x="53.1" y="119">LED7</text>
<text x="247.1" y="115.2">PB13</text>
<text x="247.1" y="117.7">PB14</text>
<text x="38.6" y="124.1">A5</text>
<text x="38.6" y="121.5">A4</text>
<text x="53.1" y="121.5">LED8</text>
<text x="53.1" y="124.1">LED9</text>
<text x="212.1" y="124.1">2.2u</text>
<text x="213.4" y="121.5">C10</text>
<text x="238.4" y="124" transform="rotate(-90 238.4 124)">VSS</text>
<text x="240.9" y="124" transform="rotate(-90 240.9 124)">VSSA</text>
<text x="247.1" y="120.2">PB15</text>
<text x="38.6" y="126.6">A6</text>
<text x="51.8" y="126.6">LED10</text>
<text x="51.8" y="129.1">LED11</text>
<text x="51.8" y="131.7">LED12</text>
<text x="85.1" y="127.9">D2</text>
<text x="85.1" y="130.4">GREEN</text>
<text x="95.3" y="127.9">D4</text>
<text x="95.3" y="130.4">GREEN</text>
<text x="105.4" y="127.9">D6</text>
<text x="105.4" y="130.4">GREEN</text>
<text x="115.6" y="127.9">D8</text>
<text x="115.6" y="130.4">GREEN</text>
<text x="125.7" y="130.4">GREEN</text>
<text x="125.7" y="127.9">D10</text>
<text x="135.9" y="130.4">GREEN</text>
<text x="135.9" y="127.9">D12</text>
<text x="146.1" y="130.4">GREEN</text>
<text x="146.1" y="127.9">D14</text>
<text x="156.2" y="130.4">GREEN</text>
<text x="156.2" y="127.9">D16</text>
<text x="166.4" y="130.4">GREEN</text>
<text x="166.4" y="127.9">D18</text>
<text x="176.5" y="130.4">GREEN</text>
<text x="176.5" y="127.9">D20</text>
<text x="242.6" y="126.6">STM32F401RETx</text>
<text x="51.8" y="134.2">LED13</text>
<text x="51.8" y="136.8">LED14</text>
<text x="85.1" y="135.5">R6</text>
<text x="95.3" y="135.5">R7</text>
<text x="105.4" y="135.5">R8</text>
<text x="115.6" y="135.5">R9</text>
<text x="125.7" y="135.5">R10</text>
<text x="217.7" y="134.2">GND</text>
<text x="236.7" y="134.2">GND</text>
<text x="49.1" y="140.5" transform="rotate(-90 49.1 140.5)">VSS</text>
<text x="51.8" y="139.3">LED15</text>
<text x="85.1" y="138">100</text>
<text x="95.3" y="138">100</text>
<text x="105.4" y="138">100</text>
<text x="115.6" y="138">100</text>
<text x="125.7" y="138">100</text>
<text x="102.2" y="146.9">VCC</text>
<text x="203.7" y="149.5">SW2</text>
<text x="219.1" y="149.5">VCC</text>
<text x="257" y="149.5">SW3</text>
<text x="46.2" y="150.7">GND</text>
<text x="200.2" y="152">USER[Blue]</text>
<text x="252.7" y="152">RESET[Black]</text>
<text x="222.3" y="159.6">4.7k</text>
<text x="222.3" y="157.1">R23</text>
<text x="114.8" y="167.2">SW1</text>
<text x="198.7" y="166">R22</text>
<text x="209.5" y="167.2">C9</text>
<text x="257.1" y="167.2">C11</text>
<text x="33.4" y="171">3.3k</text>
<text x="34.2" y="168.5">R1</text>
<text x="40.7" y="173.6">RV1</text>
<text x="89.3" y="171">1.5V</text>
<text x="89.6" y="168.5">BT1</text>
<text x="99.4" y="171">1.5V</text>
<text x="99.8" y="168.5">BT2</text>
<text x="109.1" y="169.8">OFF/ON</text>
<text x="117.8" y="169.8">SWITCH</text>
<text x="127.6" y="172.3">VCC</text>
<text x="191" y="168.5">GND</text>
<text x="198.7" y="168.5">100</text>
<text x="208.3" y="169.8">100n</text>
<text x="245.6" y="168.5">GND</text>
<text x="256.6" y="169.8">100n</text>
<text x="42" y="176.1">1k</text>
<text x="67.3" y="175.5">J1</text>
<text x="67.3" y="178">3.5mm</text>
<text x="74.9" y="178">jack</text>
<text x="83.1" y="181.2">GND</text>
<text x="43.7" y="188.8">GND</text>
</g>
<g font-size="1.8" fill="#a90000">
<text x="222.8" y="40.4">7</text>
<text x="234.7" y="37.5" transform="rotate(-90 234.7 37.5)">1</text>
<text x="237.2" y="38.1" transform="rotate(-90 237.2 38.1)">19</text>
<text x="239.8" y="38.1" transform="rotate(-90 239.8 38.1)">32</text>
<text x="242.3" y="38.1" transform="rotate(-90 242.3 38.1)">48</text>
<text x="244.9" y="38.1" transform="rotate(-90 244.9 38.1)">64</text>
<text x="252.7" y="40.4">14</text>
<text x="66.8" y="46.4" transform="rotate(-90 66.8 46.4)">1</text>
<text x="150.4" y="45.5">2</text>
<text x="154.7" y="43.3" transform="rotate(-90 154.7 43.3)">8</text>
<text x="222.2" y="45.5">60</text>
<text x="252.7" y="42.9">15</text>
<text x="252.7" y="45.5">16</text>
<text x="59" y="51.5">2</text>
<text x="150.4" y="50.5">3</text>
<text x="163.1" y="48">1</text>
<text x="222.2" y="50.5">13</text>
<text x="252.7" y="48">17</text>
<text x="252.7" y="50.5">20</text>
<text x="252.7" y="53.1">21</text>
<text x="66.8" y="54" transform="rotate(-90 66.8 54)">3</text>
<text x="154.7" y="54.7" transform="rotate(-90 154.7 54.7)">4</text>
<text x="222.8" y="55.6">5</text>
<text x="222.8" y="58.2">6</text>
<text x="252.7" y="55.6">22</text>
<text x="252.7" y="58.2">23</text>
<text x="222.2" y="63.2">54</text>
<text x="252.7" y="60.7">41</text>
<text x="252.7" y="63.2">42</text>
<text x="252.7" y="65.8">43</text>
<text x="222.8" y="68.3">8</text>
<text x="222.8" y="70.9">9</text>
<text x="252.7" y="68.3">44</text>
<text x="252.7" y="70.9">45</text>
<text x="222.2" y="73.4">10</text>
<text x="222.2" y="75.9">11</text>
<text x="252.7" y="73.4">46</text>
<text x="252.7" y="75.9">49</text>
<text x="222.2" y="78.5">24</text>
<text x="222.2" y="81">25</text>
<text x="222.2" y="83.6">37</text>
<text x="252.7" y="83.6">26</text>
<text x="252.7" y="78.5">50</text>
<text x="222.2" y="86.1">38</text>
<text x="222.2" y="88.6">39</text>
<text x="252.7" y="86.1">27</text>
<text x="252.7" y="88.6">28</text>
<text x="222.2" y="91.2">40</text>
<text x="222.2" y="93.7">51</text>
<text x="252.7" y="91.2">55</text>
<text x="252.7" y="93.7">56</text>
<text x="35.5" y="100.1">26</text>
<text x="48" y="97.8" transform="rotate(-90 48 97.8)">28</text>
<text x="59" y="100.1">6</text>
<text x="222.2" y="96.3">52</text>
<text x="222.2" y="98.8">53</text>
<text x="222.8" y="101.3">2</text>
<text x="252.7" y="96.3">57</text>
<text x="252.7" y="98.8">58</text>
<text x="252.7" y="101.3">59</text>
<text x="35.5" y="105.2">23</text>
<text x="35.5" y="102.6">27</text>
<text x="59" y="102.6">7</text>
<text x="59" y="105.2">8</text>
<text x="59" y="107.7">9</text>
<text x="222.8" y="103.9">3</text>
<text x="222.8" y="106.4">4</text>
<text x="252.7" y="103.9">61</text>
<text x="252.7" y="106.4">62</text>
<text x="36.1" y="110.2">1</text>
<text x="36.1" y="112.8">2</text>
<text x="58.4" y="110.2">10</text>
<text x="58.4" y="112.8">11</text>
<text x="222.2" y="111.5">30</text>
<text x="252.7" y="109">29</text>
<text x="252.7" y="111.5">33</text>
<text x="36.1" y="115.3">3</text>
<text x="36.1" y="117.9">4</text>
<text x="58.4" y="115.3">12</text>
<text x="58.4" y="117.9">13</text>
<text x="252.7" y="114">34</text>
<text x="252.7" y="116.6">35</text>
<text x="252.7" y="119.1">36</text>
<text x="35.5" y="122.9">24</text>
<text x="35.5" y="125.5">25</text>
<text x="36.1" y="120.4">5</text>
<text x="58.4" y="120.4">15</text>
<text x="58.4" y="122.9">16</text>
<text x="58.4" y="125.5">17</text>
<text x="58.4" y="128">18</text>
<text x="58.4" y="130.6">19</text>
<text x="237.2" y="127" transform="rotate(-90 237.2 127)">18</text>
<text x="239.8" y="127" transform="rotate(-90 239.8 127)">12</text>
<text x="58.4" y="133.1">20</text>
<text x="58.4" y="135.6">21</text>
<text x="48" y="143.6" transform="rotate(-90 48 143.6)">14</text>
<text x="58.4" y="138.2">22</text>
<text x="201.2" y="156">1</text>
<text x="208.8" y="156">4</text>
<text x="254.6" y="156">1</text>
<text x="262.2" y="156">4</text>
<text x="201.2" y="158.5">2</text>
<text x="208.8" y="158.5">3</text>
<text x="254.6" y="158.5">2</text>
<text x="262.2" y="158.5">3</text>
<text x="45.5" y="171.5" transform="rotate(-90 45.5 171.5)">1</text>
<text x="48.2" y="173.7">2</text>
<text x="57.7" y="173.7">S</text>
<text x="119.9" y="173.4">1</text>
<text x="45.5" y="177.9" transform="rotate(-90 45.5 177.9)">3</text>
<text x="57.8" y="176.3">T</text>
<text x="112.3" y="176">2</text>
<text x="119.9" y="178.5">3</text>
<text x="62" y="181.1" transform="rotate(-90 62 181.1)">G</text>
</g>
</svg>
